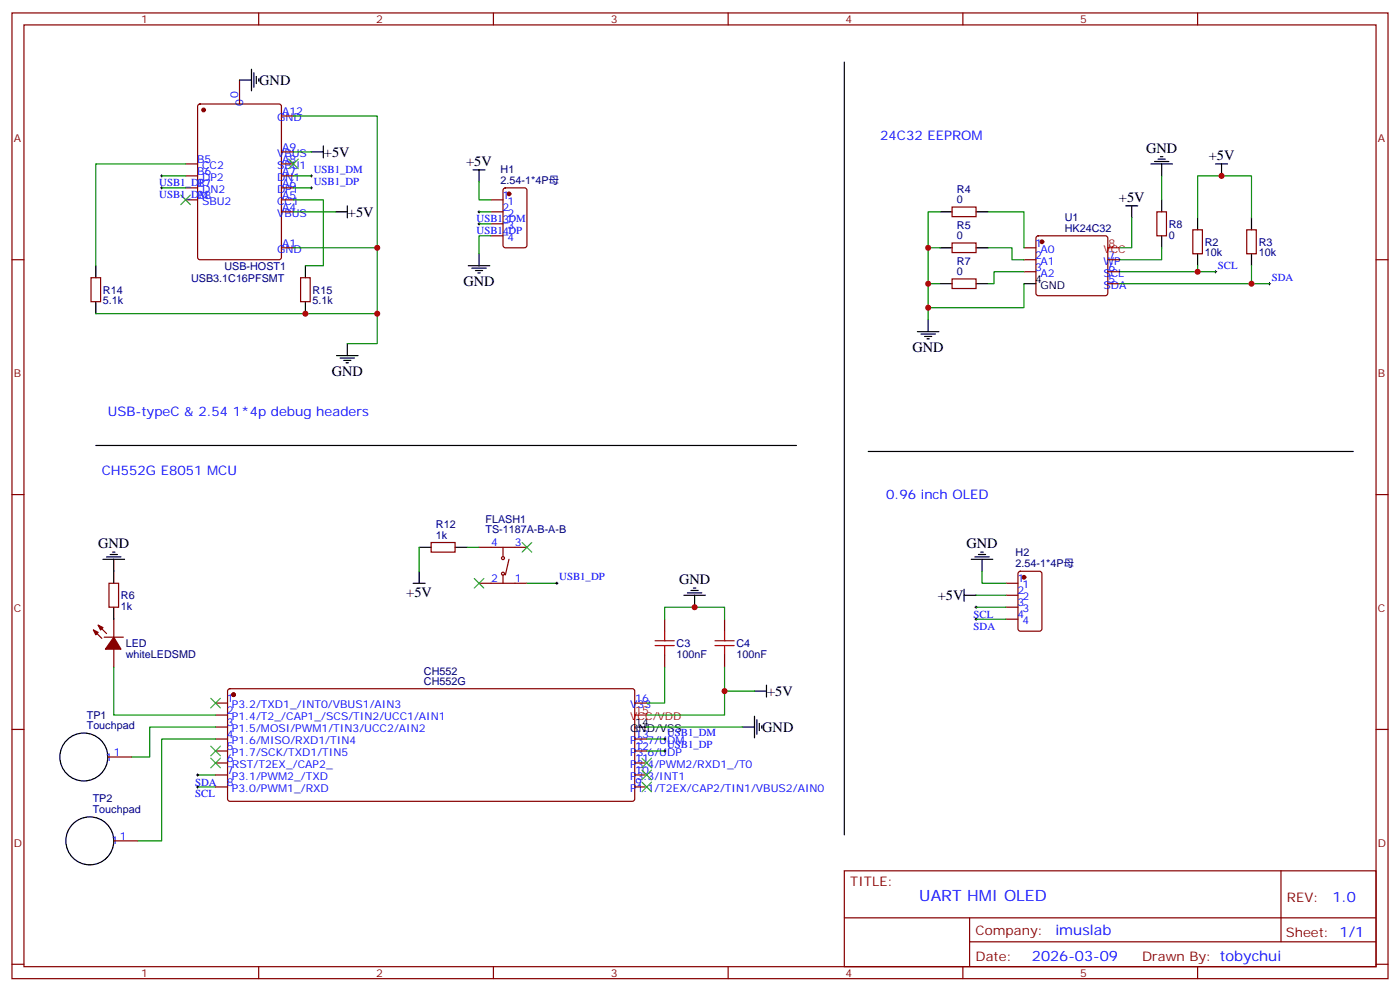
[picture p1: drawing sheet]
<svg xmlns="http://www.w3.org/2000/svg" width="412mm" height="292mm" viewBox="0 0 412 292" stroke-linecap="round" stroke-linejoin="round" font-family="sans-serif">
<g fill="none" stroke="#870000" stroke-width=".35">
<path d="M3.5 3.8h405.4v284.3h-405.4zM7.1 7.3h398.2v277.3h-398.2zM76.2 3.8v3.5M145.3 3.8v3.5M214.5 3.8v3.5M283.6 3.8v3.5M352.8 3.8v3.5M58.4 30.8l.5-.2h23.3l.6 .5 .1 44.7-.5 .6-23.5 .1-.6-.5-.1-44.7zM70.6 23.6v7M82.9 34.1h3.5M54.7 48.3h3.5M54.7 51.8h3.5"/>
<path d="M54.7 55.3h3.5M54.7 58.8h3.5M82.9 48.3h3.5M82.9 51.8h3.5M82.9 55.3h3.5M82.9 58.8h3.5M82.9 44.7h3.5M144.6 58.8h3.6M148.4 55.5l.5-.2h5.6l.7 .4v16.5l-.4 .7-5.9 .1-.7-.5v-16.5zM3.5 76.5h3.6M82.9 73h3.5M82.9 62.4h3.5"/>
<path d="M144.6 62.4h3.6M144.6 65.9h3.6M144.6 69.4h3.6M280.5 61h7v2.8h-7zM280.5 71.5h7v2.9h-7zM301.6 76.5h3.6M301.6 73h3.6M305.4 69.6l.5-.2h19.7l.5 .2 .2 .5v16.3l-.2 .5-.5 .2h-19.7l-.5-.3-.2-.4v-16.3zM326.3 76.5h3.5M340.8 62.4h2.8v7h-2.8zM351.4 67.7h2.8v7h-2.8zM367.2 67.7h2.9v7h-2.9z"/>
<path d="M405.3 76.5h3.6M26.8 81.8h2.8v7h-2.8zM88.5 81.8h2.9v7h-2.9zM280.5 82.1h7v2.8h-7zM301.6 80h3.6M326.3 80h3.5M326.3 83.5h3.5M3.5 145.6h3.6M127 159.7h7.1v2.9h-7.1zM405.3 145.6h3.6M32.1 171.7h2.8v7.1h-2.8zM141.1 171.7h14.1"/>
<path d="M141.1 161.1h14.1M148.2 161.1v2.5M148.2 169.3v2.4M149.9 164.7l-1 4.6M296.3 171.7h3.6M296.3 175.3h3.6M296.3 178.8h3.6M300.1 168.4l.5-.2h5.6l.7 .4v16.5l-.4 .7h-5.9l-.7-.4v-16.5zM27.5 185.5l2.5 2.5M28.9 184.1l2.5 2.4M30.7 187.6h5.6M33.5 182.3v5.3"/>
<path d="M33.5 191.1v5.3M195.8 182.3v3.5M195.8 192.9v3.5M213.4 182.3v3.5M213.4 192.9v3.5M296.3 182.3h3.6M3.5 214.8h3.6M63.5 207h3.5M63.5 210.5h3.5M63.5 214.1h3.5M63.5 217.6h3.5M67.3 203l.4-.2h118.8l.5 .7-.1 32-.6 .4h-118.8l-.5-.7v-31.7z"/>
<path d="M187 207h3.5M187 217.6h3.5M405.3 214.8h3.6M31.7 222.9h7.1M63.5 221.1h3.5M63.5 224.6h3.5M63.5 228.2h3.5M63.5 231.7h3.5M187 221.1h3.5M187 224.6h3.5M187 228.2h3.5M187 231.7h3.5"/>
<path d="M33.5 247.6h7.1M248.7 256.4h156.6v28.2h-156.6zM377.3 256.4v20.9M248.7 270.2h156.5M285.6 277.3h119.6M285.6 270.2v14.2M3.5 283.9h3.6M76.2 284.6v3.5M145.3 284.6v3.5M214.5 284.6v3.5M283.6 284.6v3.5M352.8 284.6v3.5"/>
<path d="M405.3 283.9h3.6"/>
<circle cx="148.2" cy="164.3" r=".44"/>
<circle cx="148.2" cy="168.9" r=".44"/>
</g>
<g fill="none" stroke="#008700" stroke-width=".35">
<path d="M86.4 34.1h24.7v67.1h-8.8M47.6 51.8h7.1M47.6 55.3h7.1M54.7 48.3h-26.5v29.9M86.4 58.8h8.8v19.4h-5.2M86.4 51.8h5.3M86.4 55.3h5.3M86.4 44.7h5.3M141.1 53.6v5.2h3.5M342.2 51.8v7M86.4 73h24.7M86.4 62.4h12.4"/>
<path d="M141.1 62.4h3.5M141.1 65.9h3.5M144.6 69.4h-3.5v5.3M273.4 73h3.5M276.9 62.4h-3.5v31.7M291 62.4h10.6v10.6M291 73h7.1v3.5h3.5M333.4 64.1v8.9h-3.6M342.2 73v3.5h-12.4M352.8 64.1v-12.3h15.9v12.3M352.8 78.2v1.8h-23M368.7 78.2v5.3h-38.9"/>
<path d="M28.2 92.4h82.9M273.4 83.5h3.5M301.6 80h-8.8v3.5h-1.8M301.6 83.5v7.1h-28.2M352.8 80h5.3M368.7 83.5h5.2M123.5 161.1v7.1M137.6 161.1h3.5M155.2 171.7h8.8M287.5 175.3h8.8M287.5 178.8h8.8M289.3 168.2v3.5h7"/>
<path d="M33.5 196.4v14.1h30M195.8 196.4v10.6h-5.3M195.8 182.3v-3.5h17.6v3.5M213.4 196.4v14.1h-22.9M287.5 182.3h8.8M63.5 214.1h-19.4v8.8h-5.3M63.5 217.6h-15.9v30h-7M190.5 214.1h28.2M190.5 217.6h5.3M213.4 203.5h8.8M58.2 231.7h5.3M58.2 228.2h5.3"/>
<path d="M190.5 221.1h5.3"/>
</g>
<g fill="#870000" stroke="#870000" stroke-width=".35">
<path d="M28.9 184.1l1.4 .7-.7 .7z"/>
<path d="M27.5 185.5l1.4 .7-.7 .7z"/>
<path d="M33.5 187.6l2.1 3.5h-4.6z"/>
<circle cx="68.8" cy="204.5" r=".53"/>
<circle cx="60" cy="32.4" r=".53"/>
<circle cx="149.9" cy="57.1" r=".53"/>
<circle cx="306.9" cy="71.2" r=".53"/>
<circle cx="301.6" cy="170" r=".53"/>
</g>
<g fill="none" stroke="#000" stroke-width=".35">
<path d="M248.7 18.3v227.5M70.6 23.6h3.5M74.1 20.4v6.3M74.8 21.4v4.3M75.5 22.5v2.1M76.2 23.2v.7M91.7 44.7h3.5M95.2 43v3.5M139.3 50h3.6M141.1 50v3.6M339 48.3h6.4M340.1 47.6h4.2"/>
<path d="M341.1 46.8h2.2M341.8 46.1h.7M342.2 48.3v3.5M342.2 58.8v3.6M358.1 48.3h3.5M359.8 48.3v3.5M28.2 78.2v3.6M90 78.2v3.6M98.8 62.4h3.5M102.3 60.6v3.5M137.9 78.2h6.4M139 79h4.2"/>
<path d="M140.1 79.7h2.1M141.1 74.7v3.5M276.9 62.4h3.6M276.9 73h3.6M287.5 62.4h3.5M287.5 73h3.5M331.6 60.6h3.5M333.4 60.6v3.5M342.2 69.4v3.6M352.8 64.1v3.6M352.8 74.7v3.5M368.7 64.1v3.6"/>
<path d="M368.7 74.7v3.5M28.2 88.8v3.6M90 88.8v3.6M140.8 80.4h.7M270.2 97.6h6.4M271.3 98.4h4.2M272.3 99.1h2.2M273 99.8h.8M273.4 94.1v3.5M276.9 83.5h3.6M287.5 83.5h3.5M301.6 83.5h3.6"/>
<path d="M99.1 104.7h6.4M100.2 105.4h4.2M101.2 106.1h2.2M102 106.8h.7M102.3 101.2v3.5M28.2 131.2h206.4M255.8 132.9h142.8M30.3 164.7h6.4M31.4 164h4.2M32.5 163.3h2.1M33.2 162.6h.7M33.5 164.7v7"/>
<path d="M33.5 178.8v3.5M121.7 171.7h3.5M123.5 168.2v3.5M123.5 161.1h3.5M134.1 161.1h3.5M201.4 175.3h6.4M202.5 174.6h4.2M203.6 173.8h2.1M204.3 173.1h.7M204.6 175.3v3.5M284 175.3h3.5M284 173.5v3.5"/>
<path d="M286.1 164.7h6.4M287.2 164h4.2M288.2 163.3h2.1M288.9 162.6h.7M289.3 164.7v3.5M187 214.1h3.5M218.7 214.1h3.5M222.2 210.9v6.3M222.2 203.5h3.6M223 211.9v4.3M223.7 213v2.1M224.4 213.7v.7"/>
<path d="M225.8 201.7v3.5"/>
<circle cx="24.7" cy="222.9" r="7.1"/>
<circle cx="26.5" cy="247.6" r="7.1"/>
</g>
<path d="M326.3 73h3.5M187 210.5h3.5" fill="none" stroke="#f00" stroke-width=".35"/>
<g fill="none" stroke="#3c3" stroke-width=".35">
<path d="M53.3 57.4l2.8 2.9M56.1 57.4l-2.8 2.9M85 46.8l2.8 2.9M87.8 46.8l-2.8 2.9M153.8 159.7l2.8 2.9M156.6 159.7l-2.8 2.9M139.7 170.3l2.8 2.8M142.5 170.3l-2.8 2.8M62.1 205.6l2.8 2.8M62.1 219.7l2.8 2.8M64.9 205.6l-2.8 2.8M64.9 219.7l-2.8 2.8"/>
<path d="M62.1 223.2l2.8 2.9M64.9 223.2l-2.8 2.9M189.1 230.3l2.8 2.8M189.1 223.2l2.8 2.9M189.1 226.8l2.8 2.8M191.9 230.3l-2.8 2.8M191.9 223.2l-2.8 2.9M191.9 226.8l-2.8 2.8"/>
</g>
<path d="M193 188.7h5.6M193 190.1h5.6M195.8 185.8v2.9M195.8 190.1v2.8M210.6 188.7h5.7M210.6 190.1h5.7M213.4 185.8v2.9M213.4 190.1v2.8" fill="none" stroke="#a10000" stroke-width=".35"/>
<g fill="none" stroke="#000" stroke-width=".29">
<path d="M47.3 51.8h.7M47.3 55.3h.7M47.6 51.4v.7M47.6 55v.7M91.4 51.8h.7M91.4 55.3h.7M91.7 51.4v.7M91.7 55v.7M140.8 62.4h.7M140.8 65.9h.7M141.1 62v.7M141.1 65.5v.8"/>
<path d="M358.1 79.7v.7M357.7 80h.7M373.6 83.5h.7M373.9 83.2v.7M163.7 171.7h.7M164 171.4v.7M287.2 178.8h.7M287.5 178.4v.7M287.2 182.3h.7M287.5 182v.7M195.4 217.6h.7M195.8 217.2v.7"/>
<path d="M57.9 231.7h.7M57.9 228.2h.7M58.2 227.8v.7M58.2 231.4v.7M195.4 221.1h.7M195.8 220.8v.7"/>
</g>
<g fill="#c00">
<circle cx="213.4" cy="203.5" r=".88"/>
<circle cx="204.6" cy="178.8" r=".88"/>
<circle cx="90" cy="92.4" r=".88"/>
<circle cx="111.1" cy="92.4" r=".88"/>
<circle cx="111.1" cy="73" r=".88"/>
<circle cx="359.8" cy="51.8" r=".88"/>
<circle cx="352.8" cy="80" r=".88"/>
<circle cx="368.7" cy="83.5" r=".88"/>
<circle cx="273.4" cy="73" r=".88"/>
<circle cx="273.4" cy="83.5" r=".88"/>
<circle cx="273.4" cy="90.6" r=".88"/>
</g>
<text font-size="4.6" fill="#00f" x="270.8" y="265.4">UART HMI OLED</text>
<g font-size="4.2">
<text x="76.4" y="25">GND</text>
<text x="95.4" y="46.2">+5V</text>
<text x="337.6" y="45">GND</text>
<text x="356.1" y="47.2">+5V</text>
<text x="137.3" y="48.9">+5V</text>
<text x="329.6" y="59.5">+5V</text>
<text x="102.5" y="63.8">+5V</text>
<text x="136.5" y="84.3">GND</text>
<text x="268.8" y="103.7">GND</text>
<text x="97.7" y="110.8">GND</text>
<text x="28.9" y="161.5">GND</text>
<text x="284.7" y="161.5">GND</text>
<text x="200" y="172">GND</text>
<text x="119.7" y="175.7">+5V</text>
<text x="276.2" y="176.7">+5V</text>
<text x="226" y="204.9">+5V</text>
<text x="224.5" y="215.5">GND</text>
</g>
<g font-size="4.2" fill="#00f">
<text x="392.5" y="265.7">1.0</text>
<text x="310.9" y="275.2">imuslab</text>
<text x="304" y="283">2026-03-09</text>
</g>
<g font-size="3.9" fill="#00f">
<text x="259.3" y="41.2">24C32 EEPROM</text>
<text x="31.7" y="122.3">USB-typeC &amp; 2.54 1*4p debug headers</text>
<text x="30" y="140">CH552G E8051 MCU</text>
<text x="261.1" y="147">0.96 inch OLED</text>
</g>
<g font-size="3.9" fill="#800">
<text x="250.5" y="261">TITLE:</text>
<text x="379.1" y="265.7">REV:</text>
<text x="287.4" y="275.2">Company:</text>
<text x="378.7" y="275.8">Sheet: 1/1</text>
<text x="287.4" y="282.9">Date:</text>
<text x="336.4" y="282.9">Drawn By: tobychui</text>
</g>
<g font-size="3.2" fill="#800">
<text x="41.6" y="6.8">1</text>
<text x="110.8" y="6.8">2</text>
<text x="179.9" y="6.8">3</text>
<text x="249.1" y="6.8">4</text>
<text x="318.2" y="6.8">5</text>
<text x="4.1" y="41.9">A</text>
<text x="405.9" y="41.9">A</text>
<text x="4.1" y="111.1">B</text>
<text x="405.9" y="111.1">B</text>
<text x="4.1" y="180.2">C</text>
<text x="405.9" y="180.2">C</text>
<text x="4.1" y="249.3">D</text>
<text x="405.9" y="249.3">D</text>
<text x="41.6" y="287.6">1</text>
<text x="110.8" y="287.6">2</text>
<text x="179.9" y="287.6">3</text>
<text x="249.1" y="287.6">4</text>
<text x="318.2" y="287.6">5</text>
</g>
<g font-size="3.2" fill="#00f">
<text x="70.2" y="28.9" transform="rotate(-90 70.2 28.9)">0</text>
<text x="71.6" y="31.3" transform="rotate(-90 71.6 31.3)">0</text>
<text x="81.6" y="35.6">GND</text>
<text x="83.1" y="33.8">A12</text>
<text x="58" y="47.9">B5</text>
<text x="81.6" y="46.1">VBUS</text>
<text x="83.1" y="47.9">A8</text>
<text x="83.1" y="44.4">A9</text>
<text x="58" y="51.4">B6</text>
<text x="59.5" y="49.7">CC2</text>
<text x="59.5" y="53.2">DP2</text>
<text x="81.6" y="53.2">DN1</text>
<text x="81.6" y="49.7">SBU1</text>
<text x="83.1" y="51.4">A7</text>
<text x="92.4" y="50.9">USB1_DM</text>
<text x="46.9" y="54.9">USB1_DP</text>
<text x="46.9" y="58.4">USB1_DM</text>
<text x="58" y="55">B7</text>
<text x="58" y="58.5">B8</text>
<text x="59.5" y="56.7">DN2</text>
<text x="81.6" y="56.7">DP1</text>
<text x="83.1" y="58.5">A5</text>
<text x="83.1" y="55">A6</text>
<text x="92.4" y="54.4">USB1_DP</text>
<text x="148" y="58.5">1</text>
<text x="59.5" y="60.3">SBU2</text>
<text x="81.6" y="63.8">VBUS</text>
<text x="81.6" y="60.3">CC1</text>
<text x="83.1" y="62">A4</text>
<text x="140.4" y="65.5">USB1_DM</text>
<text x="148" y="62">2</text>
<text x="148" y="65.5">3</text>
<text x="149.5" y="60.3">1</text>
<text x="149.5" y="63.8">2</text>
<text x="140.4" y="69">USB1_DP</text>
<text x="148" y="69.1">4</text>
<text x="149.5" y="67.3">3</text>
<text x="149.5" y="70.8">4</text>
<text x="81.6" y="74.4">GND</text>
<text x="83.1" y="72.6">A1</text>
<text x="305" y="72.6">1</text>
<text x="305" y="76.1">2</text>
<text x="306.5" y="74.4">A0</text>
<text x="306.5" y="77.9">A1</text>
<text x="325" y="77.9">WP</text>
<text x="326.5" y="76.1">7</text>
<text x="305" y="79.7">3</text>
<text x="306.5" y="81.4">A2</text>
<text x="325" y="81.4">SCL</text>
<text x="326.5" y="83.2">5</text>
<text x="326.5" y="79.7">6</text>
<text x="358.8" y="79.1">SCL</text>
<text x="374.6" y="82.7">SDA</text>
<text x="325" y="84.9">SDA</text>
<text x="144.6" y="160.8">4</text>
<text x="151.7" y="160.8">3</text>
<text x="144.6" y="171.4">2</text>
<text x="151.7" y="171.4">1</text>
<text x="164.7" y="170.9">USB1_DP</text>
<text x="299.7" y="171.4">1</text>
<text x="301.2" y="173.1">1</text>
<text x="299.7" y="174.9">2</text>
<text x="299.7" y="178.4">3</text>
<text x="301.2" y="176.7">2</text>
<text x="286.8" y="181.9">SCL</text>
<text x="286.8" y="185.4">SDA</text>
<text x="299.7" y="182">4</text>
<text x="301.2" y="180.2">3</text>
<text x="301.2" y="183.7">4</text>
<text x="66.9" y="206.7">1</text>
<text x="68.3" y="208.4">P3.2/TXD1_/INT0/VBUS1/AIN3</text>
<text x="185.7" y="208.4">V33</text>
<text x="187.1" y="206.7">16</text>
<text x="66.9" y="210.2">2</text>
<text x="66.9" y="213.7">3</text>
<text x="68.3" y="211.9">P1.4/T2_/CAP1_/SCS/TIN2/UCC1/AIN1</text>
<text x="68.3" y="215.5">P1.5/MOSI/PWM1/TIN3/UCC2/AIN2</text>
<text x="66.9" y="217.2">4</text>
<text x="66.9" y="220.8">5</text>
<text x="68.3" y="219">P1.6/MISO/RXD1/TIN4</text>
<text x="185.7" y="219">P3.7/UDM</text>
<text x="187.1" y="220.8">12</text>
<text x="187.1" y="217.2">13</text>
<text x="196.5" y="220.2">USB1_DP</text>
<text x="196.5" y="216.7">USB1_DM</text>
<text x="31" y="223.9">1</text>
<text x="33.5" y="222.5">1</text>
<text x="66.9" y="224.3">6</text>
<text x="66.9" y="227.8">7</text>
<text x="68.3" y="222.5">P1.7/SCK/TXD1/TIN5</text>
<text x="68.3" y="226.1">RST/T2EX_/CAP2_</text>
<text x="185.7" y="226.1">P3.4/PWM2/RXD1_/T0</text>
<text x="185.7" y="222.5">P3.6/UDP</text>
<text x="187.1" y="227.8">10</text>
<text x="187.1" y="224.3">11</text>
<text x="57.5" y="231.3">SDA</text>
<text x="66.9" y="231.4">8</text>
<text x="68.3" y="229.6">P3.1/PWM2_/TXD</text>
<text x="68.3" y="233.1">P3.0/PWM1_/RXD</text>
<text x="185.7" y="233.1">P1.1/T2EX/CAP2/TIN1/VBUS2/AIN0</text>
<text x="185.7" y="229.6">P3.3/INT1</text>
<text x="187.1" y="231.4">9</text>
<text x="57.5" y="234.8">SCL</text>
<text x="32.8" y="248.6">1</text>
<text x="35.3" y="247.2">1</text>
</g>
<g font-size="3.2" fill="#000080">
<text x="147.5" y="51.1">H1</text>
<text x="147.5" y="54.3">2.54-1*4P母</text>
<text x="281.9" y="59.9">0</text>
<text x="281.9" y="56.7">R4</text>
<text x="313.6" y="65">U1</text>
<text x="281.9" y="70.5">0</text>
<text x="281.9" y="67.3">R5</text>
<text x="313.6" y="68.3">HK24C32</text>
<text x="344.3" y="70.2">0</text>
<text x="344.3" y="67">R8</text>
<text x="281.9" y="77.9">R7</text>
<text x="354.9" y="75.5">10k</text>
<text x="354.9" y="72.4">R2</text>
<text x="370.8" y="75.5">10k</text>
<text x="370.8" y="72.4">R3</text>
<text x="56.3" y="82.9">USB3.1C16PFSMT</text>
<text x="66.1" y="79.5">USB-HOST1</text>
<text x="281.9" y="81.1">0</text>
<text x="30.3" y="89.6">5.1k</text>
<text x="30.3" y="86.4">R14</text>
<text x="92.1" y="89.6">5.1k</text>
<text x="92.1" y="86.4">R15</text>
<text x="128.4" y="155.6">R12</text>
<text x="143" y="153.9">FLASH1</text>
<text x="128.4" y="158.7">1k</text>
<text x="143" y="157">TS-1187A-B-A-B</text>
<text x="299.2" y="167">2.54-1*4P母</text>
<text x="299.2" y="163.8">H2</text>
<text x="35.6" y="179.6">1k</text>
<text x="35.6" y="176.4">R6</text>
<text x="37" y="190.5">LED</text>
<text x="199.3" y="190.5">C3</text>
<text x="217" y="190.5">C4</text>
<text x="37" y="193.7">whiteLEDSMD</text>
<text x="199.3" y="193.7">100nF</text>
<text x="217" y="193.7">100nF</text>
<text x="124.9" y="201.7">CH552G</text>
<text x="124.9" y="198.6">CH552</text>
<text x="25.6" y="214.8">Touchpad</text>
<text x="25.6" y="211.6">TP1</text>
<text x="27.3" y="239.5">Touchpad</text>
<text x="27.3" y="236.3">TP2</text>
</g>
<g font-size="3.2" fill="#f00">
<text x="325" y="74.4">VCC</text>
<text x="326.5" y="72.6">8</text>
<text x="185.7" y="211.9">VCC/VDD</text>
<text x="187.1" y="210.2">15</text>
</g>
<g font-size="3.2">
<text x="305" y="83.2">4</text>
<text x="306.5" y="84.9">GND</text>
<text x="185.7" y="215.5">GND/VSS</text>
<text x="187.1" y="213.7">14</text>
</g>
</svg>
